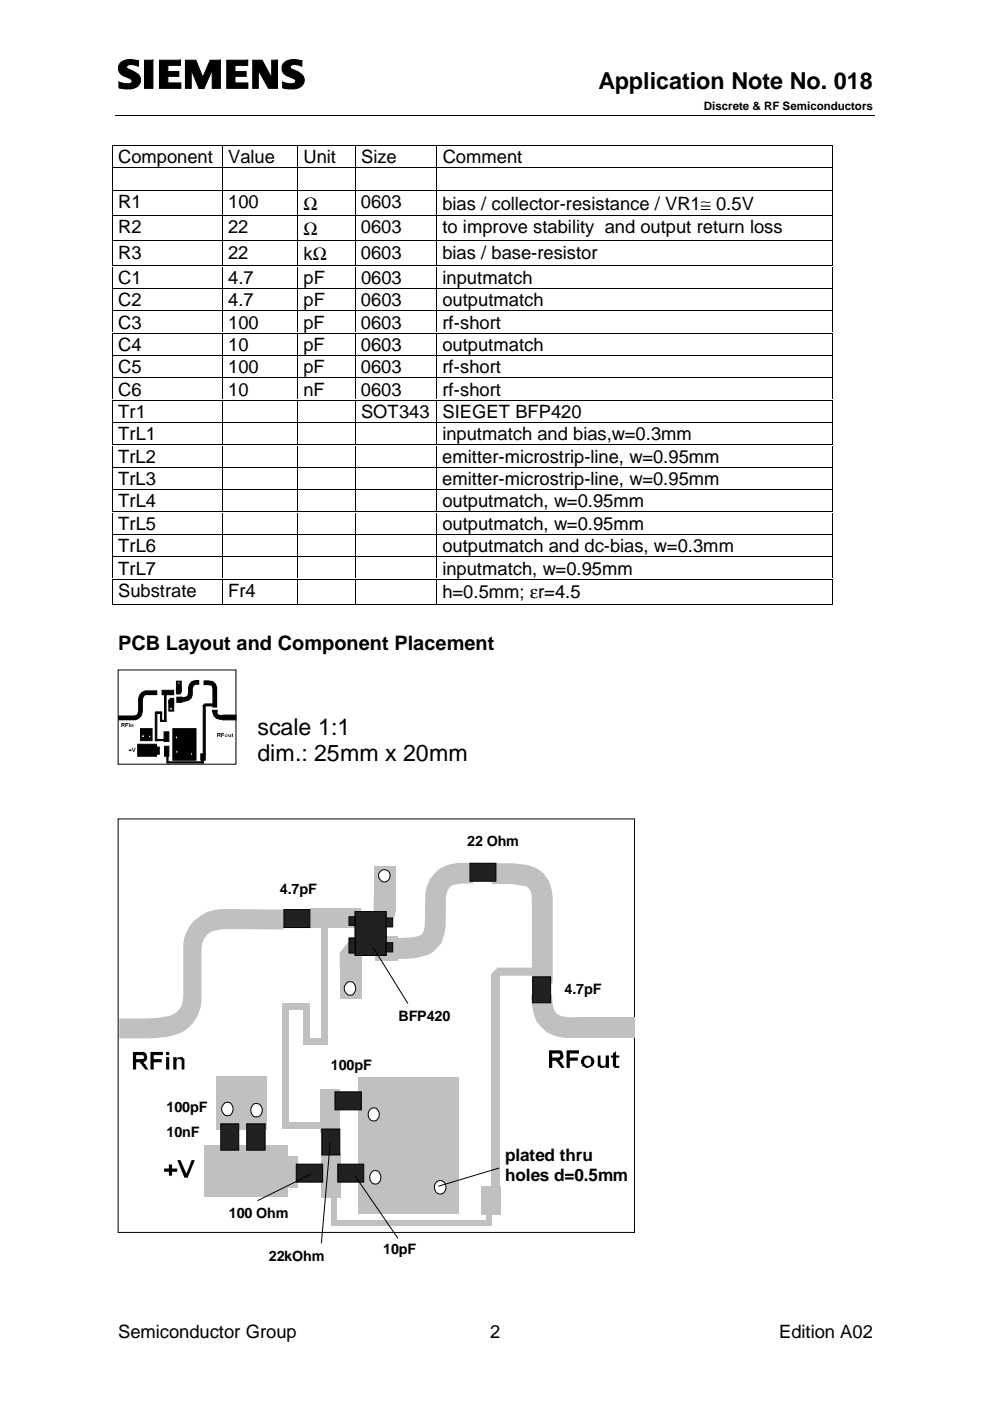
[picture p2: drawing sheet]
<svg xmlns="http://www.w3.org/2000/svg" width="210mm" height="297mm" viewBox="0 0 210 297" stroke-linecap="round" stroke-linejoin="round" font-family="sans-serif">
<path d="M25.6 13.3l.6-.4 1-.3 2.2 .3v1.1l-1-.3h-1l-.6 .3v.4l2.4 1.3 .5 .8 .1 .7a2.09 2.09 0 0 1-2.1 1.7h-1.3l-1.2-.3v-1.2l1.3 .4 1.1-.1a.52 .52 0 0 0 .5-.5 .52 .52 0 0 0-.4-.5l-1.8-.7-.7-.9a1.45 1.45 0 0 1 .3-1.7zM30.6 12.8h1.8v5.9h-1.8zM33.8 12.8h4.5v1.1h-2.7v1.3h2.3v1h-2.3v1.4h2.7v1.1h-4.5zM39.3 12.8h2.2l1.5 3.6 1.6-3.6h2.1v5.9h-1.7v-3.9l-1.7 4h-1.1l-1.7-4v3.9h-1.2zM48.1 12.8h4.4v1.1h-2.7v1.3h2.4v1h-2.4v1.4h2.8v1.1h-4.5zM53.6 12.8h2l2 3.7v-3.7h1.2v5.9h-1.9l-2.1-3.8v3.8h-1.2zM60.2 13.3l.6-.4 1.1-.3 2.1 .3v1.1l-.9-.3h-1l-.6 .3v.4l2.4 1.3 .5 .6 .1 .9a2.11 2.11 0 0 1-2.1 1.7h-1.3l-1.2-.3v-1.2l1.3 .4h1l.4-.3 .2-.3-.4-.5-1.7-.7-.6-.4-.3-.6a1.82 1.82 0 0 1 .4-1.7z" fill-rule="evenodd" fill="#000"/>
<g fill="none" stroke="#000" stroke-width=".21">
<path d="M25.6 13.3l.6-.4 1-.3 2.2 .3v1.1l-1-.3h-1l-.6 .3v.4l2.4 1.3 .5 .8 .1 .7a2.09 2.09 0 0 1-2.1 1.7h-1.3l-1.2-.3v-1.2l1.3 .4 1.1-.1a.52 .52 0 0 0 .5-.5 .52 .52 0 0 0-.4-.5l-1.8-.7-.7-.9a1.45 1.45 0 0 1 .3-1.7zM30.6 12.8h1.8v5.9h-1.8zM33.8 12.8h4.5v1.1h-2.7v1.3h2.3v1h-2.3v1.4h2.7v1.1h-4.5zM39.3 12.8h2.2l1.5 3.6 1.6-3.6h2.1v5.9h-1.7v-3.9l-1.7 4h-1.1l-1.7-4v3.9h-1.2zM48.1 12.8h4.4v1.1h-2.7v1.3h2.4v1h-2.4v1.4h2.8v1.1h-4.5zM53.6 12.8h2l2 3.7v-3.7h1.2v5.9h-1.9l-2.1-3.8v3.8h-1.2zM60.2 13.3l.6-.4 1.1-.3 2.1 .3v1.1l-.9-.3h-1l-.6 .3v.4l2.4 1.3 .5 .6 .1 .9a2.11 2.11 0 0 1-2.1 1.7h-1.3l-1.2-.3v-1.2l1.3 .4h1l.4-.3 .2-.3-.4-.5-1.7-.7-.6-.4-.3-.6a1.82 1.82 0 0 1 .4-1.7zM23.8 31v4.4M23.8 35.7v4.5M24 30.8h23M24 35.6h23M24.5 24.5h161"/>
<path d="M47.1 31v4.4M47.1 35.7v4.5M47.3 30.8h15.6M47.3 35.6h15.6M63 31v4.4M63 35.7v4.5M63.2 30.8h11.9M63.2 35.6h11.9M75.3 31v4.4M75.3 35.7v4.5M75.4 30.8h17M75.4 35.6h17"/>
<path d="M92.6 31v4.4M92.6 35.7v4.5M92.7 30.8h83.6M92.7 35.6h83.6M176.5 31v4.4M176.5 35.7v4.5M23.8 40.5v5.1M23.8 45.9v5M23.8 51.2v5M23.8 56.5v4.5M24 40.4h23M24 45.7h23"/>
<path d="M24 51.1h23M24 56.4h23M47.1 40.5v5.1M47.1 45.9v5M47.1 51.2v5M47.1 56.5v4.5M47.3 40.4h15.6M47.3 45.7h15.6M47.3 51.1h15.6M47.3 56.4h15.6M63 40.5v5.1M63 45.9v5"/>
<path d="M63 51.2v5M63 56.5v4.5M63.2 40.4h11.9M63.2 45.7h11.9M63.2 51.1h11.9M63.2 56.4h11.9M75.3 40.5v5.1M75.3 45.9v5M75.3 51.2v5M75.3 56.5v4.5M75.4 40.4h17M75.4 45.7h17"/>
<path d="M75.4 51.1h17M75.4 56.4h17M92.6 40.5v5.1M92.6 45.9v5M92.6 51.2v5M92.6 56.5v4.5M92.7 40.4h83.6M92.7 45.7h83.6M92.7 51.1h83.6M92.7 56.4h83.6M176.5 40.5v5.1M176.5 45.9v5"/>
<path d="M176.5 51.2v5M176.5 56.5v4.5M23.8 61.3v4.4M23.8 66v4.5M23.8 70.8v4.4M23.8 75.5v4.4M24 61.1h23M24 65.9h23M24 70.6h23M24 75.3h23M47.1 61.3v4.4M47.1 66v4.5"/>
<path d="M47.1 70.8v4.4M47.1 75.5v4.4M47.3 61.1h15.6M47.3 65.9h15.6M47.3 70.6h15.6M47.3 75.3h15.6M63 61.3v4.4M63 66v4.5M63 70.8v4.4M63 75.5v4.4M63.2 61.1h11.9M63.2 65.9h11.9"/>
<path d="M63.2 70.6h11.9M63.2 75.3h11.9M75.3 61.3v4.4M75.3 66v4.5M75.3 70.8v4.4M75.3 75.5v4.4M75.4 61.1h17M75.4 65.9h17M75.4 70.6h17M75.4 75.3h17M92.6 61.3v4.4M92.6 66v4.5"/>
<path d="M92.6 70.8v4.4M92.6 75.5v4.4M92.7 61.1h83.6M92.7 65.9h83.6M92.7 70.6h83.6M92.7 75.3h83.6M176.5 61.3v4.4M176.5 66v4.5M176.5 70.8v4.4M176.5 75.5v4.4M23.8 80.2v4.5M23.8 85v4.4"/>
<path d="M23.8 89.7v4.5M23.8 94.5v4.4M23.8 99.2v4.4M24 80.1h23M24 84.8h23M24 89.6h23M24 94.3h23M24 99.1h23M47.1 80.2v4.5M47.1 85v4.4M47.1 89.7v4.5M47.1 94.5v4.4"/>
<path d="M47.1 99.2v4.4M47.3 80.1h15.6M47.3 84.8h15.6M47.3 89.6h15.6M47.3 94.3h15.6M47.3 99.1h15.6M63 80.2v4.5M63 85v4.4M63 89.7v4.5M63 94.5v4.4M63 99.2v4.4M63.2 80.1h11.9"/>
<path d="M63.2 84.8h11.9M63.2 89.6h11.9M63.2 94.3h11.9M63.2 99.1h11.9M75.3 80.2v4.5M75.3 85v4.4M75.3 89.7v4.5M75.3 94.5v4.4M75.3 99.2v4.4M75.4 80.1h17M75.4 84.8h17M75.4 89.6h17"/>
<path d="M75.4 94.3h17M75.4 99.1h17M92.6 80.2v4.5M92.6 85v4.4M92.6 89.7v4.5M92.6 94.5v4.4M92.6 99.2v4.4M92.7 80.1h83.6M92.7 84.8h83.6M92.7 89.6h83.6M92.7 94.3h83.6M92.7 99.1h83.6"/>
<path d="M176.5 80.2v4.5M176.5 85v4.4M176.5 89.7v4.5M176.5 94.5v4.4M176.5 99.2v4.4M23.8 103.9v4.5M23.8 108.7v4.4M23.8 113.4v4.5M23.8 118.2v4.4M24 103.8h23M24 108.5h23M24 113.3h23"/>
<path d="M24 118h23M47.1 103.9v4.5M47.1 108.7v4.4M47.1 113.4v4.5M47.1 118.2v4.4M47.3 103.8h15.6M47.3 108.5h15.6M47.3 113.3h15.6M47.3 118h15.6M63 103.9v4.5M63 108.7v4.4M63 113.4v4.5"/>
<path d="M63 118.2v4.4M63.2 103.8h11.9M63.2 108.5h11.9M63.2 113.3h11.9M63.2 118h11.9M75.3 103.9v4.5M75.3 108.7v4.4M75.3 113.4v4.5M75.3 118.2v4.4M75.4 103.8h17M75.4 108.5h17M75.4 113.3h17"/>
<path d="M75.4 118h17M92.6 103.9v4.5M92.6 108.7v4.4M92.6 113.4v4.5M92.6 118.2v4.4M92.7 103.8h83.6M92.7 108.5h83.6M92.7 113.3h83.6M92.7 118h83.6M176.5 103.9v4.5M176.5 108.7v4.4M176.5 113.4v4.5"/>
<path d="M176.5 118.2v4.4M23.8 122.9v5M24 122.8h23M24 128.1h23M47.1 122.9v5M47.3 122.8h15.6M47.3 128.1h15.6M63 122.9v5M63.2 122.8h11.9M63.2 128.1h11.9M75.3 122.9v5M75.4 122.8h17"/>
<path d="M75.4 128.1h17M92.6 122.9v5M92.7 122.8h83.6M92.7 128.1h83.6M176.5 122.9v5M25.1 142h24.9v20h-24.9z"/>
</g>
<g fill="#000">
<path d="M23.7 30.7h.2v.2h-.2zM23.7 35.5h.2v.2h-.2zM47 30.7h.2v.2h-.2zM47 35.5h.2v.2h-.2zM62.9 30.7h.3v.2h-.3zM62.9 35.5h.3v.2h-.3zM75.2 30.7h.2v.2h-.2zM75.2 35.5h.2v.2h-.2zM92.4 30.7h.3v.2h-.3zM92.4 35.5h.3v.2h-.3zM176.4 30.7h.2v.2h-.2zM176.4 35.5h.2v.2h-.2z"/>
<path d="M23.7 40.3h.2v.2h-.2zM23.7 45.6h.2v.2h-.2zM23.7 50.9h.2v.3h-.2zM23.7 56.3h.2v.2h-.2zM47 40.3h.2v.2h-.2zM47 45.6h.2v.2h-.2zM47 50.9h.2v.3h-.2zM47 56.3h.2v.2h-.2zM62.9 40.3h.3v.2h-.3zM62.9 45.6h.3v.2h-.3zM62.9 50.9h.3v.3h-.3zM62.9 56.3h.3v.2h-.3z"/>
<path d="M75.2 40.3h.2v.2h-.2zM75.2 45.6h.2v.2h-.2zM75.2 50.9h.2v.3h-.2zM75.2 56.3h.2v.2h-.2zM92.4 40.3h.3v.2h-.3zM92.4 45.6h.3v.2h-.3zM92.4 50.9h.3v.3h-.3zM92.4 56.3h.3v.2h-.3zM176.4 40.3h.2v.2h-.2zM176.4 45.6h.2v.2h-.2zM176.4 50.9h.2v.3h-.2zM176.4 56.3h.2v.2h-.2z"/>
<path d="M23.7 61h.2v.2h-.2zM23.7 65.8h.2v.2h-.2zM23.7 70.5h.2v.2h-.2zM23.7 75.2h.2v.3h-.2zM23.7 80h.2v.2h-.2zM47 61h.2v.2h-.2zM47 65.8h.2v.2h-.2zM47 70.5h.2v.2h-.2zM47 75.2h.2v.3h-.2zM47 80h.2v.2h-.2zM62.9 61h.3v.2h-.3zM62.9 65.8h.3v.2h-.3z"/>
<path d="M62.9 70.5h.3v.2h-.3zM62.9 75.2h.3v.3h-.3zM62.9 80h.3v.2h-.3zM75.2 61h.2v.2h-.2zM75.2 65.8h.2v.2h-.2zM75.2 70.5h.2v.2h-.2zM75.2 75.2h.2v.3h-.2zM75.2 80h.2v.2h-.2zM92.4 61h.3v.2h-.3zM92.4 65.8h.3v.2h-.3zM92.4 70.5h.3v.2h-.3zM92.4 75.2h.3v.3h-.3z"/>
<path d="M92.4 80h.3v.2h-.3zM176.4 61h.2v.2h-.2zM176.4 65.8h.2v.2h-.2zM176.4 70.5h.2v.2h-.2zM176.4 75.2h.2v.3h-.2zM176.4 80h.2v.2h-.2zM23.7 84.7h.2v.2h-.2zM23.7 89.5h.2v.2h-.2zM23.7 94.2h.2v.2h-.2zM23.7 99h.2v.2h-.2zM47 84.7h.2v.2h-.2zM47 89.5h.2v.2h-.2z"/>
<path d="M47 94.2h.2v.2h-.2zM47 99h.2v.2h-.2zM62.9 84.7h.3v.2h-.3zM62.9 89.5h.3v.2h-.3zM62.9 94.2h.3v.2h-.3zM62.9 99h.3v.2h-.3zM75.2 84.7h.2v.2h-.2zM75.2 89.5h.2v.2h-.2zM75.2 94.2h.2v.2h-.2zM75.2 99h.2v.2h-.2zM92.4 84.7h.3v.2h-.3zM92.4 89.5h.3v.2h-.3z"/>
<path d="M92.4 94.2h.3v.2h-.3zM92.4 99h.3v.2h-.3zM176.4 84.7h.2v.2h-.2zM176.4 89.5h.2v.2h-.2zM176.4 94.2h.2v.2h-.2zM176.4 99h.2v.2h-.2zM23.7 103.7h.2v.2h-.2zM23.7 108.4h.2v.2h-.2zM23.7 113.2h.2v.2h-.2zM23.7 117.9h.2v.2h-.2zM47 103.7h.2v.2h-.2zM47 108.4h.2v.2h-.2z"/>
<path d="M47 113.2h.2v.2h-.2zM47 117.9h.2v.2h-.2zM62.9 103.7h.3v.2h-.3zM62.9 108.4h.3v.2h-.3zM62.9 113.2h.3v.2h-.3zM62.9 117.9h.3v.2h-.3zM75.2 103.7h.2v.2h-.2zM75.2 108.4h.2v.2h-.2zM75.2 113.2h.2v.2h-.2zM75.2 117.9h.2v.2h-.2zM92.4 103.7h.3v.2h-.3zM92.4 108.4h.3v.2h-.3z"/>
<path d="M92.4 113.2h.3v.2h-.3zM92.4 117.9h.3v.2h-.3zM176.4 103.7h.2v.2h-.2zM176.4 108.4h.2v.2h-.2zM176.4 113.2h.2v.2h-.2zM176.4 117.9h.2v.2h-.2zM23.7 122.7h.2v.2h-.2zM23.7 128h.2v.2h-.2zM47 122.7h.2v.2h-.2zM47 128h.2v.2h-.2zM62.9 122.7h.3v.2h-.3zM62.9 128h.3v.2h-.3z"/>
<path d="M75.2 122.7h.2v.2h-.2zM75.2 128h.2v.2h-.2zM92.4 122.7h.3v.2h-.3zM92.4 128h.3v.2h-.3zM176.4 122.7h.2v.2h-.2zM176.4 128h.2v.2h-.2z"/>
</g>
<g fill="#000" stroke="#000" stroke-width=".21">
<path d="M34.4 146.4h2.4v.9h-2.4z" fill-rule="evenodd"/>
<path d="M36.1 148.1h.7v1.1h-1v-.6z" fill-rule="evenodd"/>
<path d="M35.8 148.5h1v2.3h-1z" fill-rule="evenodd"/>
<path d="M37.4 145.9h1v.8l-.2 .4h-.8z" fill-rule="evenodd"/>
<path d="M37.5 147.8h1.1v1.1h-1.1z" fill-rule="evenodd"/>
</g>
<path d="M36.1 150h.4v.5h-.4z" fill-rule="evenodd" fill="#fff" stroke="#000" stroke-width=".21"/>
<path d="M37.4 144.4h1v2.1h-1z" fill-rule="evenodd" fill="#000" stroke="#000" stroke-width=".21"/>
<path d="M37.8 144.6h.3v.4h-.3z" fill-rule="evenodd" fill="#fff" stroke="#000" stroke-width=".21"/>
<g fill="#000" stroke="#000" stroke-width=".21">
<path d="M29.2 157.8h4v2.5h-4z" fill-rule="evenodd"/>
<path d="M29.8 154.5h2.4v2.5h-2.4z" fill-rule="evenodd"/>
<path d="M32.8 158.4h1v1.5h-1z" fill-rule="evenodd"/>
<path d="M34.8 155.2h1v2h-1z" fill-rule="evenodd"/>
<path d="M34.9 147.2h.3v5.8h-.3z" fill-rule="evenodd"/>
<path d="M34.9 158.2h.9v2.1h-.9z" fill-rule="evenodd"/>
<path d="M36.7 154.5h4.9v6.7h-4.9z" fill-rule="evenodd"/>
<path d="M42.6 159.8h.9v1.4h-.9z" fill-rule="evenodd"/>
<path d="M43.1 149.6h.4v10.5h-.4z" fill-rule="evenodd"/>
<path d="M35.6 161.5h7.5v.3h-7.5z" fill-rule="evenodd"/>
</g>
<g fill="#fff" stroke="#000" stroke-width=".21">
<path d="M30.1 155.8h.5v.6h-.5z" fill-rule="evenodd"/>
<path d="M31.6 155.9h.3v.5h-.3z" fill-rule="evenodd"/>
<path d="M37.2 156.1h.4l.1 .3-.3 .3-.2-.3z" fill-rule="evenodd"/>
<path d="M37.3 159.1h.4l.1 .3-.3 .3-.3-.3z" fill-rule="evenodd"/>
<path d="M40.5 159.7h.3v.4h-.3z" fill-rule="evenodd"/>
</g>
<g fill="#000">
<path d="M25.7 153.3h.6l.2 .3-.3 .2 .3 .4-.4-.4h-.2v.4h-.2zM25.9 153.5v.1h.4l-.1-.1z" fill-rule="evenodd"/>
<path d="M26.6 153.3h.7v.2h-.6v.1h.5v.2h-.5v.4h-.1z" fill-rule="evenodd"/>
<path d="M27.3 153.3h.2v.2h-.2zM27.3 153.6h.2v.6h-.2z" fill-rule="evenodd"/>
<path d="M27.3 159l.4-.2 .2 .3-.4 .2z" fill-rule="evenodd"/>
<path d="M27.7 153.6h.5l.1 .6h-.2v-.6h-.2l-.1 .6h-.1z" fill-rule="evenodd"/>
<path d="M27.9 158.6h.2l.3 .6 .2-.6h.2l-.4 .8h-.1z" fill-rule="evenodd"/>
<path d="M46 155.4l.7 .1 .1 .2-.2 .2 .2 .4-.4-.4h-.2v.4h-.2zM46.2 155.6v.2h.4v-.2z" fill-rule="evenodd"/>
<path d="M46.9 155.4h.6v.2h-.4v.2h.4v.1h-.4v.4h-.2z" fill-rule="evenodd"/>
<path d="M47.7 155.8l.2-.1 .3 .1v.4h-.5zM47.8 155.8l-.1 .1 .3 .3 .2-.3-.2-.1z" fill-rule="evenodd"/>
<path d="M48.4 155.7h.2v.5l.2-.1v-.4h.2v.6l-.6-.1z" fill-rule="evenodd"/>
<path d="M49.2 155.6l.2-.1v.2v.6l-.2-.1z" fill-rule="evenodd"/>
</g>
<path d="M30 146.8l.8-.4h2.5v1l-2.7 .1 .2-.1-.2 .1h.1l-.3 .4 .1-.2-.2 .6v-.2v2.8l-.3 .9-.6 .7-.7 .2h-3.6v-1h3.5h-.2l.5-.2-.1 .2 .5-.5-.2 .2 .2-.6v-2.7l.2-.8zM40.6 144.4l.9-.2h.7v1l-1.2 .1 .3-.1-.4 .7v-.1v1.5l-.3 .8-.6 .5-1 .2h-1v-1l1.7-.2-.3 .1 .5-.3-.2 .2 .2-.6v.2v-1.5l.2-.7zM43.2 144.2l2 .2 .6 .6 .2 .8v4.2h-1v-4.1v.1l-.1-.6 .1 .2-.4-.4 .3 .1h-1.7zM45 150.7h1l.2 .7-.2-.1 .4 .3-.3-.2 1.3 .2v1a1.83 1.83 0 0 1-2.4-1.9z" fill="#000"/>
<g fill="#000" stroke="#000" stroke-width=".21">
<path d="M32.9 151.2h.4v5.8h-.4z" fill-rule="evenodd"/>
<path d="M33 150.9h1.3v.4h-1.3z" fill-rule="evenodd"/>
<path d="M33 156.8h2.1v.2h-2.1z" fill-rule="evenodd"/>
<path d="M34 151.2h.3v1.8h-.3z" fill-rule="evenodd"/>
<path d="M34.2 152.7h1v.3h-1z" fill-rule="evenodd"/>
<path d="M43.4 149.2h2.1v.5h-2.4z" fill-rule="evenodd"/>
<path d="M45 150.6h1v.3h-1z" fill-rule="evenodd"/>
<path d="M47.2 151.6h2.8v1h-2.8z" fill-rule="evenodd"/>
<path d="M35.4 160.1h.2v1.7h-.2z" fill-rule="evenodd"/>
<path d="M42.8 160.1h.3v1.7h-.3z" fill-rule="evenodd"/>
</g>
<path d="M25.1 173.6h109.4v87.7h-109.4z" fill="none" stroke="#000" stroke-width=".21"/>
<g fill="#c0c0c0">
<path d="M79.2 190.3h4.6v3.7l-1.2 1.9h-3.4z" fill-rule="evenodd"/>
<path d="M79.5 198.6h4.8v5.1h-4.8z" fill-rule="evenodd"/>
<path d="M73.8 199.7h2.8v5.5h-4.6v-3.2z" fill-rule="evenodd"/>
<path d="M65.9 192.5h10.7v4.2h-10.7z" fill-rule="evenodd"/>
<path d="M72 201.9h4.6v9.8h-4.6z" fill-rule="evenodd"/>
</g>
<path d="M73.7 208.2a1.41 1.41 0 0 1 1.6 .7 1.41 1.41 0 0 1-.2 1.7 1.22 1.22 0 0 1-1.5 .3 1.22 1.22 0 0 1-.6-1.3l.1-.5z" fill-rule="evenodd" fill="#fff" stroke="#000" stroke-width=".21"/>
<path d="M79.2 183.8h4.6v9.6h-4.6z" fill-rule="evenodd" fill="#c0c0c0"/>
<path d="M80.7 184.7a1.25 1.25 0 0 1 2 .6 1.25 1.25 0 0 1-1.3 1.6 1.25 1.25 0 0 1-1.1-1.8z" fill-rule="evenodd" fill="#fff" stroke="#000" stroke-width=".21"/>
<g fill="#c0c0c0">
<path d="M68.1 196h1.3v25.4h-1.3z" fill-rule="evenodd"/>
<path d="M104.2 206.6h1.8v46h-1.8z" fill-rule="evenodd"/>
<path d="M67.9 231h4.1v9.1h-4.1z" fill-rule="evenodd"/>
<path d="M75.9 228.3h21.4v29h-21.4z" fill-rule="evenodd"/>
<path d="M101.9 251.5h4.3v6.1h-4.3z" fill-rule="evenodd"/>
<path d="M68.1 244.5h4.1v9.4h-4.1z" fill-rule="evenodd"/>
<path d="M71.3 258.8h32.7v1.1h-32.7z" fill-rule="evenodd"/>
<path d="M43.3 242.8h17.6v10.9h-17.6z" fill-rule="evenodd"/>
<path d="M59.1 245.1h4.1v6.8h-4.1z" fill-rule="evenodd"/>
<path d="M46 228.1h10.6v11.4h-10.6z" fill-rule="evenodd"/>
</g>
<g fill="#fff" stroke="#000" stroke-width=".21">
<path d="M47.4 234.1a1.16 1.16 0 0 1 1.4-.3 1.16 1.16 0 0 1 .6 1.3 1.24 1.24 0 0 1-1.2 1.5 1.24 1.24 0 0 1-1.2-1.5l.1-.5z" fill-rule="evenodd"/>
<path d="M53.5 234.4a1.22 1.22 0 0 1 1.4-.3 1.22 1.22 0 0 1 .7 1.3 1.24 1.24 0 0 1-1.2 1.4 1.24 1.24 0 0 1-1.2-1.4z" fill-rule="evenodd"/>
<path d="M78.7 235a1.37 1.37 0 0 1 1.6 .6 1.37 1.37 0 0 1-.2 1.7 1.15 1.15 0 0 1-1.4 .3 1.15 1.15 0 0 1-.6-1.3v-.6z" fill-rule="evenodd"/>
<path d="M78.7 248.6a1.16 1.16 0 0 1 1.5-.3 1.16 1.16 0 0 1 .6 1.3 1.21 1.21 0 0 1-1.2 1.5 1.21 1.21 0 0 1-1.2-1.5z" fill-rule="evenodd"/>
<path d="M92.4 250.7a1.28 1.28 0 0 1 1.7-.1 1.28 1.28 0 0 1 .4 1.6 1.21 1.21 0 0 1-1.5 .9 1.21 1.21 0 0 1-.9-1.4l.1-.6z" fill-rule="evenodd"/>
</g>
<g fill="#000">
<path d="M28.2 223h2.4a1.2 1.2 0 0 1 .6 1.2 1.2 1.2 0 0 1-.8 1l1.1 1.6h-.7l-.8-1.2-.3-.1v-.3h-.8v1.6h-.7zM28.9 223.7v.9h1.2l.5-.2-.2-.7z" fill-rule="evenodd"/>
<path d="M31.9 223h2.6v.7h-1.9v.9h1.7v.6h-1.7v1.6h-.7z" fill-rule="evenodd"/>
<path d="M35.2 223h.7v.7h-.7zM35.2 224.1h.7v2.7h-.7z" fill-rule="evenodd"/>
<path d="M36.7 224.1h.7v.5a1.06 1.06 0 0 1 1.7 0v2.2h-.6v-2l-.2-.2h-.7l-.2 .5v1.7h-.7z" fill-rule="evenodd"/>
<path d="M116.4 222.7h2.4a1.2 1.2 0 0 1 .5 1.8l-.7 .4 .4 .3 .7 1.2h-.7l-1.1-1.5h-.8v1.5h-.7zM117.1 223.4v.8h1.3l.4-.2v-.5h-.2v-.1z" fill-rule="evenodd"/>
<path d="M120.1 222.7h2.7v.7h-2v.8h1.7v.7h-1.7v1.5h-.7z" fill-rule="evenodd"/>
<path d="M123.5 224.1a1.42 1.42 0 0 1 1.8-.2 1.42 1.42 0 0 1 .6 1.7l-.3 .4-.9 .4h-.5l-.7-.3-.1-.4a.92 .92 0 0 1 0-1.2zM124.1 224.5a.84 .84 0 0 0-.1 1.2 .84 .84 0 0 0 1.2 0l.2-.6-.2-.6-.3-.3h-.5z" fill-rule="evenodd"/>
<path d="M126.7 223.8h.6v1.9h.2l.1 .3h.7l.1-.5v-1.7h.7v2.6h-.7v-.4l-.4 .4h-.8v-.2l-.5-.2z" fill-rule="evenodd"/>
<path d="M130 223.4l.6-.5v.9h.7v.4h-.7v1.8h.7v.4h-.8l-.5-.3v-1.9h-.5v-.4h.5z" fill-rule="evenodd"/>
<path d="M34.8 247.8h1v-.9h.7v.9h1.1v.6h-1.1v.9h-.7v-.9h-1z" fill-rule="evenodd"/>
<path d="M37.6 246h.7l1.2 2.9 1.1-2.9h.7l-1.5 3.7h-.7z" fill-rule="evenodd"/>
</g>
<g fill="#c0c0c0">
<path d="M112.7 211.8l4.4-.4 .1 1.4-.1-.3 .2 1.3v-.3l.4 1.1-.4-.5 1.4 1.4-.6-.4 1.3 .5-.5-.2 1.4 .3h-.4h3v4.4h-3.2a6.2 6.2 0 0 1-5-2.4l-1-1.2-.9-3.4z"/>
<path d="M92.1 185.2l1.3-1.2 1.8-.7 1.9-.4h3.2v4.4h-3h.4l-1.4 .3 .4-.2-1.3 .5 .6-.4-.8 .8 .3-.4-.7 1 .3-.5-.5 1.2 .1-.5-.1 1.2v-.3l-.1 6.5-.3 1.5-.6 1.9a6.6 6.6 0 0 1-5.5 3.2l-2.1 .2h-4.3v-4.4h4.1h-.1l2.1-.2-.3 .1 1.7-.5-.5 .2 .8-.5-.3 .3 .8-.9-.4 .7 .4-1.3-.1 .4 .2-1.2v.2l.1-6.2a7 7 0 0 1 1.9-4.8z"/>
<path d="M104.3 183a33.9 33.9 0 0 1 7.7 .4l.2 .1a5.9 5.9 0 0 1 4.7 4.9l.3 1.5v18.6h-4.4v-18.4v.3l-.2-1.3 .2 .5-.5-1.2 .3 .6-.8-1 .4 .4-.5-.5 .4 .3-1.1-.4 .2 .1-2.9-.5h.2h-4.2z"/>
</g>
<g fill="#c0c0c0">
<path d="M112.7 211.1h4.4v.9h-4.4z" fill-rule="evenodd"/>
<path d="M122.4 215.7h12.1v4.3h-12.1z" fill-rule="evenodd"/>
<path d="M104.2 206.4l1.3-1.2h9.2v1.7h-10.5z" fill-rule="evenodd"/>
<path d="M103.1 252.5h1.1v7.4h-1.1z" fill-rule="evenodd"/>
<path d="M70.3 252.5h1.1v7.4h-1.1z" fill-rule="evenodd"/>
<path d="M59.8 213.8h1.3v25.4h-1.3z" fill-rule="evenodd"/>
<path d="M65 220.2h4.4v1.4h-4.4z" fill-rule="evenodd"/>
<path d="M64.3 213.5h1.3v8.1h-1.3z" fill-rule="evenodd"/>
<path d="M59.8 212.6h5.8v1.4h-5.8z" fill-rule="evenodd"/>
<path d="M59.8 238h9.3v1.4h-9.3z" fill-rule="evenodd"/>
</g>
<g fill="#212121" stroke="#000" stroke-width=".21">
<path d="M112.9 207.1h3.8v5.5h-3.8z" fill-rule="evenodd"/>
<path d="M75.3 193.3h6.6v9.3h-6.6z" fill-rule="evenodd"/>
<path d="M81.9 194.6h1.4v1.9h-1.4z" fill-rule="evenodd"/>
<path d="M81.9 199.9h1.4v1.9h-1.4z" fill-rule="evenodd"/>
<path d="M74 194.4h1.3v1.8h-1.3z" fill-rule="evenodd"/>
<path d="M74 198.9h1.3v3.2h-1.3z" fill-rule="evenodd"/>
<path d="M99.6 183h5.5v3.8h-5.5z" fill-rule="evenodd"/>
<path d="M71 231.5h5.6v3.8h-5.6z" fill-rule="evenodd"/>
<path d="M68.2 239.4h3.8v5.5h-3.8z" fill-rule="evenodd"/>
<path d="M62.8 246.8h5.6v3.8h-5.6z" fill-rule="evenodd"/>
<path d="M71.6 246.8h5.5v3.8h-5.5z" fill-rule="evenodd"/>
<path d="M46.8 238.3h3.8v5.6h-3.8z" fill-rule="evenodd"/>
<path d="M52.3 238.3h3.9v5.6h-3.9z" fill-rule="evenodd"/>
</g>
<path d="M79.2 201.1l7.2 11.6M65.8 249l-11.1 5.5M70 242.3l-1.9 21.2M75.3 249.3l9 13.2" fill="none" stroke="#000" stroke-width=".21"/>
<path d="M41 195.4l1.7-1.4a7 7 0 0 1 3.9-1.2h13.5v4.3l-13.2-.1h.3l-2.3 .5 .3-.2-1.6 1.1 .4-.3-.8 1.1 .1-.3-.6 1.1 .3-.6-.3 1.5v-.3v11.4a8.2 8.2 0 0 1-7.8 7.9l-3.3 .3h-6.3v-4.3h6.2l3-.2h-.1l2.3-.5h-.4l1.3-.7-.3 .2 .6-.6-.1 .2 .7-1.2-.1 .3 .4-.9-.2 .5 .3-1.7v.4v-11.5a8.4 8.4 0 0 1 2.1-4.8z" fill="#c0c0c0"/>
<path d="M60.2 192.8h5.5v3.9h-5.5z" fill-rule="evenodd" fill="#212121" stroke="#000" stroke-width=".21"/>
<path d="M105.7 247.7l-12.7 3.8" fill="none" stroke="#000" stroke-width=".21"/>
<text font-size="5" x="126.9" y="18.9">Application Note No. 018</text>
<g font-size="4.9">
<text x="54.6" y="155.8">scale 1:1</text>
<text x="54.6" y="161.4">dim.: 25mm x 20mm</text>
</g>
<text font-size="4.2" x="25.1" y="137.9">PCB Layout and Component Placement</text>
<g font-size="3.9">
<text x="25.1" y="34.6">Component</text>
<text x="48.4" y="34.6">Value</text>
<text x="64.4" y="34.6">Unit</text>
<text x="76.6" y="34.6">Size</text>
<text x="93.9" y="34.6">Comment</text>
<text x="25.1" y="44.2">R1</text>
<text x="48.4" y="44.2">100</text>
<text x="64.3" y="44.5">Ω</text>
<text x="76.5" y="44.2">0603</text>
<text x="93.8" y="44.5">bias / collector-resistance / VR1≅ 0.5V</text>
<text x="25.1" y="49.5">R2</text>
<text x="48.4" y="49.5">22</text>
<text x="64.3" y="49.8">Ω</text>
<text x="76.5" y="49.5">0603</text>
<text x="93.8" y="49.5">to improve stability and output return loss</text>
<text x="25.1" y="54.8">R3</text>
<text x="48.4" y="54.8">22</text>
<text x="64.3" y="55.1">kΩ</text>
<text x="76.5" y="54.8">0603</text>
<text x="93.8" y="54.8">bias / base-resistor</text>
<text x="25.1" y="60.2">C1</text>
<text x="25.1" y="64.9">C2</text>
<text x="48.4" y="64.9">4.7</text>
<text x="48.4" y="60.2">4.7</text>
<text x="64.3" y="64.9">pF</text>
<text x="64.4" y="60.2">pF</text>
<text x="76.5" y="64.9">0603</text>
<text x="76.6" y="60.2">0603</text>
<text x="93.8" y="64.9">outputmatch</text>
<text x="93.8" y="60.2">inputmatch</text>
<text x="25.1" y="69.7">C3</text>
<text x="48.4" y="69.7">100</text>
<text x="64.3" y="69.7">pF</text>
<text x="76.5" y="69.7">0603</text>
<text x="93.8" y="69.7">rf-short</text>
<text x="25.1" y="74.4">C4</text>
<text x="48.4" y="74.4">10</text>
<text x="64.3" y="74.4">pF</text>
<text x="76.5" y="74.4">0603</text>
<text x="93.8" y="74.4">outputmatch</text>
<text x="25.1" y="79.1">C5</text>
<text x="25.1" y="83.9">C6</text>
<text x="48.4" y="79.1">100</text>
<text x="48.4" y="83.9">10</text>
<text x="64.3" y="79.1">pF</text>
<text x="64.3" y="83.9">nF</text>
<text x="76.5" y="79.1">0603</text>
<text x="76.5" y="83.9">0603</text>
<text x="93.8" y="79.1">rf-short</text>
<text x="93.8" y="83.9">rf-short</text>
<text x="25.1" y="88.6">Tr1</text>
<text x="76.5" y="88.6">SOT343</text>
<text x="93.8" y="88.6">SIEGET BFP420</text>
<text x="25.1" y="93.4">TrL1</text>
<text x="93.8" y="93.4">inputmatch and bias,w=0.3mm</text>
<text x="25.1" y="98.1">TrL2</text>
<text x="93.8" y="98.1">emitter-microstrip-line, w=0.95mm</text>
<text x="25.1" y="102.8">TrL3</text>
<text x="25.1" y="107.6">TrL4</text>
<text x="93.8" y="102.8">emitter-microstrip-line, w=0.95mm</text>
<text x="93.8" y="107.6">outputmatch, w=0.95mm</text>
<text x="25.1" y="112.3">TrL5</text>
<text x="93.8" y="112.3">outputmatch, w=0.95mm</text>
<text x="25.1" y="117.1">TrL6</text>
<text x="93.8" y="117.1">outputmatch and dc-bias, w=0.3mm</text>
<text x="25.1" y="121.8">TrL7</text>
<text x="93.8" y="121.8">inputmatch, w=0.95mm</text>
<text x="25.1" y="126.6">Substrate</text>
<text x="48.4" y="126.6">Fr4</text>
<text x="93.8" y="126.8">h=0.5mm; εr=4.5</text>
<text x="25.1" y="283.7">Semiconductor Group</text>
<text x="103.9" y="283.7">2</text>
<text x="165.2" y="283.7">Edition A02</text>
</g>
<g font-size="3.6">
<text x="107.1" y="246.2">plated thru</text>
<text x="107.1" y="250.3">holes d=0.5mm</text>
</g>
<g font-size="3">
<text x="99" y="179.3">22 Ohm</text>
<text x="59.3" y="189.6">4.7pF</text>
<text x="119.7" y="210.8">4.7pF</text>
<text x="84.5" y="216.4">BFP420</text>
<text x="70.2" y="227">100pF</text>
<text x="35.3" y="235.7">100pF</text>
<text x="35.3" y="241">10nF</text>
<text x="48.5" y="258.2">100 Ohm</text>
<text x="57" y="267.4">22kOhm</text>
<text x="81.3" y="265.8">10pF</text>
</g>
<text font-size="2.5" x="149.2" y="23.4">Discrete &amp; RF Semiconductors</text>
</svg>
